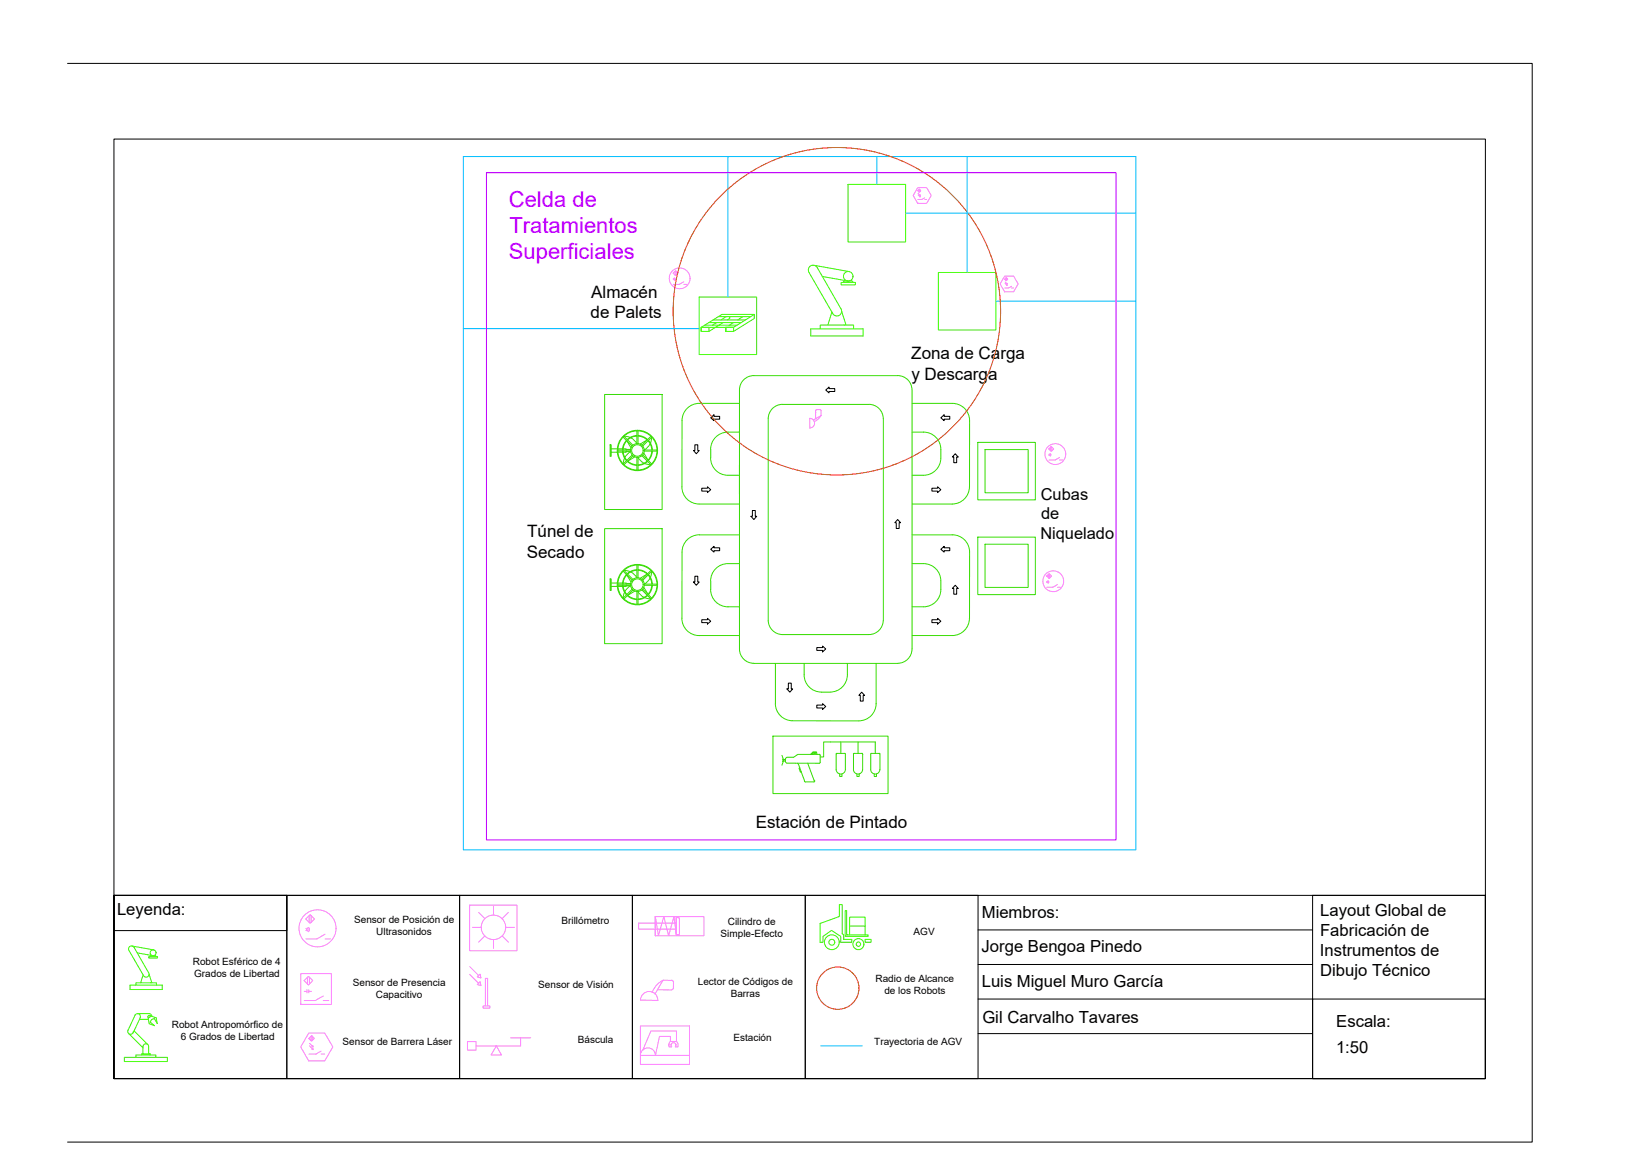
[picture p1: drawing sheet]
<svg xmlns="http://www.w3.org/2000/svg" width="420mm" height="297mm" viewBox="0 0 420 297" stroke-linecap="round" stroke-linejoin="round" font-family="sans-serif">
<!-- layer: Maquina -->
<g fill="none" stroke="#37dd00" stroke-width=".26">
<path d="M192.5 95.9a3.7 3.7 0 0 0-3.6 3.7v66.2a3.7 3.7 0 0 0 3.6 3.6M192.6 95.9h36.7M229.3 95.9a3.7 3.7 0 0 1 3.6 3.7l.1 66.2a3.7 3.7 0 0 1-3.7 3.6M154.4 100.8h14.7v29.3h-14.7zM155.8 113.6h.3v2.9h-.3zM156.1 115.5h1.6M156.1 114.6h1.6M157.8 114.9h3.3M157.8 115.2h3.3M157.8 115.5h1.2M157.8 114.6h1.2M159 115.2l.2 1.1 .8 1.3"/>
<path d="M159.1 115.2l.2 1 .8 1.3M159.2 114.6h.7v.3M159.2 111.7l2.3 2.2M159.5 117l-.3 1.5M159.9 115.2v.3h-.7M159.9 115.4h1.2M159.9 114.8h1.2M160 112.5l-.8 1.3-.2 1.1M160.1 112.6l1.1 1.8M160.1 112.6l-.8 1.3-.2 1M160.2 117.9l1.4 .8 1.1 .2M160.3 117.7l1.3 .8 1.1 .2"/>
<path d="M161.1 115.4l-.7 .5-.8 1M161.5 116.2l-2.3 2.3M161.7 116.4l-2.3 2.3M162.1 116.7l-1.8 1.1M162.7 111.2l-1.1 .2-1.4 .8M162.7 111.4l-1.1 .2-1.3 .8M162.7 110.1v3.2a3.6 3.6 0 0 0-3.3-1.9l2.3 2.3M162.7 116.8v3.3M163 111.4l1 .2 1.3 .8-1.8 1M163 111.2l1 .2 1.4 .8M163 110.1v3.2M164 116.4l2.2 2.3-1.5-.3"/>
<path d="M164.2 116.2l2.3 2.3M164.4 115.7l1.1 1.8M164.5 118.3l-1-.8-.6-.7 .1 3.3M164.6 115.2h3.2M165.3 117.7l-1.3 .8-1 .2M165.4 117.9l-1.4 .8-1 .2M165.5 112.6l.8 1.3 .2 1M165.6 112.5l.8 1.3 .2 1.1M166.1 113.3l-.8 1.1-.7 .5h3.2M166.2 111.4l-2.2 2.3M166.4 111.6l-.3 1.6M166.5 111.7l-2.3 2.2"/>
<path d="M166.5 115.2l-.2 1-.8 1.3M166.6 115.2l-.2 1.1-.8 1.3M181.5 117a4.4 4.4 0 0 0 4.4 4.4h3M181.5 114.8v2.2M188.9 110.4a7.2 7.2 0 0 0-5.8 1 4.4 4.4 0 0 0-1.6 3.4M188.9 103h-10.3a4.4 4.4 0 0 0-4.4 4.4v16.9M199.9 103.3a3.7 3.7 0 0 0-3.7 3.6v51.5a3.7 3.7 0 0 0 3.7 3.7M199.9 103.3h22M221.9 103.3a3.7 3.7 0 0 1 3.7 3.7v51.4a3.7 3.7 0 0 1-3.7 3.7M233 103h10.2a4.4 4.4 0 0 1 4.5 4.4l-.1 16.9a4.4 4.4 0 0 1-4.4 4.4h-10.2M233 110.4a7.2 7.2 0 0 1 5.7 1 4.4 4.4 0 0 1 1.6 3.4M240.3 114.8a6.3 6.3 0 0 1-1 5 4.4 4.4 0 0 1-3.4 1.6h-2.9"/>
<path d="M249.7 113h14.7v14.7h-14.7zM251.6 114.8h11v11.1h-11zM154.4 135h14.7v29.4h-14.7zM174.2 124.3a4.4 4.4 0 0 0 4.4 4.4h10.3M188.9 136.6h-10.3a4.4 4.4 0 0 0-4.4 4.4v16.9M233 136.6h10.2a4.4 4.4 0 0 1 4.5 4.4M249.7 137.2h14.7v14.7h-14.7zM251.6 139h11v11h-11zM155.8 147.9h.3v2.9h-.3zM156.1 149.8h1.6M156.1 148.9h1.6M157.8 149.2h3.3"/>
<path d="M157.8 149.5h3.3M157.8 149.8h1.2M157.8 148.9h1.2M159 149.5l.2 1 .8 1.4M159.1 149.5l.2 1 .8 1.3M159.2 148.9h.7v.3M159.2 145.9l2.3 2.3M159.5 151.3l-.3 1.4M159.9 149.5v.3h-.7M159.9 149.6h1.2M159.9 149h1.2M160 146.7l-.8 1.4-.2 1.1"/>
<path d="M160.1 146.9l1.1 1.8M160.1 146.8l-.8 1.4-.2 1M160.2 152.1l1.4 .8 1.1 .2M161.1 149.6l-.7 .5-.8 1M161.5 150.5l-2.3 2.3M161.7 150.7l-2.3 2.3M162.1 151l-1.8 1 1.3 .8 1.1 .2M162.7 145.5l-1.1 .2-1.4 .8M162.7 145.7l-1.1 .1-1.3 .8M162.7 144.3v3.3a3.6 3.6 0 0 0-3.3-1.9l2.3 2.3M162.7 151.1v3.2M163 145.7l1 .1 1.3 .8-1.8 1.1"/>
<path d="M163 145.5l1 .2 1.4 .8M163 144.3v3.3M164 150.7l2.2 2.3M164.2 150.5l2.3 2.3M164.4 150l1.1 1.8M164.5 152.6l-1-.8-.6-.7 .1 3.2M164.6 149.5h3.2M164.7 152.6l1.5 .3M165.3 152l-1.3 .8-1 .2M165.4 152.1l-1.4 .8-1 .2M165.5 146.8l.8 1.4 .2 1M165.6 146.7l.8 1.4 .2 1.1"/>
<path d="M166.1 147.6l-.8 1.1-.7 .5h3.2M166.2 145.7l-2.2 2.3M166.4 145.9l-.3 1.6M166.5 145.9l-2.3 2.3M166.5 149.5l-.2 1-.8 1.3M166.6 149.5l-.2 1-.8 1.4M174.2 157.9a4.4 4.4 0 0 0 4.4 4.4h10.3M181.5 150.6a4.4 4.4 0 0 0 4.4 4.4h3M181.5 148.4v2.2M188.9 144a7.2 7.2 0 0 0-5.8 1 4.4 4.4 0 0 0-1.6 3.4M233 144a7.2 7.2 0 0 1 5.7 1 4.4 4.4 0 0 1 1.6 3.4 6.3 6.3 0 0 1-1 5 4.4 4.4 0 0 1-3.4 1.6h-2.9M247.7 141l-.1 16.9a4.4 4.4 0 0 1-4.4 4.4h-10.2"/>
<path d="M192.6 169.4h36.7M198 179.7a4.4 4.4 0 0 0 4.4 4.4M198.1 169.4v10.3M199.9 162.1h22M205.4 172.3a4.4 4.4 0 0 0 4.4 4.5M205.4 169.4v3M209.8 176.8h2.2M216.4 169.4a7.1 7.1 0 0 1-1 5.8 4.4 4.4 0 0 1-3.4 1.6M223.8 169.4v10.3a4.4 4.4 0 0 1-4.4 4.4M197.4 188h29.4v14.7h-29.4zM199.7 192.9l.5 1.3-.5 1.2M199.9 193.9l.3 .3-.3 .3"/>
<path d="M199.9 194.2h.3M200.6 194h-.4v.4h.4M202.5 184.1h16.9M203.7 194.9l.3 .4 1.5 4.3 2.4 .1 .2-.2-1.8-4.6M204.3 196.1l-.2 .1 .3 1 .3-.1M207 192.7l.7-.7h.9l.1 .7M208.4 192.2h.1M208.4 192.2h-.7l-.4 .5M208.4 192.2l-.8 .5M209.3 192.7l.2 .2-.2 2h-8.4l-.3-.3v-.9l.3-.3h1.8l1.1-.7h5.5M213.8 192.4l-.2 .2v3.9a1.17 1.17 0 0 0 1.2 1.2 1.17 1.17 0 0 0 1.1-1.2v-3.9l-.2-.2M213.8 192.4h2"/>
<path d="M214.5 197.7v.6h.6v-.6M214.8 189.5v2.9M218.2 192.4l-.2 .2v3.9a1.16 1.16 0 0 0 1.2 1.2 1.16 1.16 0 0 0 1.1-1.2M218.2 192.4h2M218.9 197.7v.6h.6v-.6M219.2 189.5v2.9M220.1 192.4l.2 .2M220.3 192.6v3.9M222.6 192.4l-.2 .2v3.9a1.16 1.16 0 0 0 1.2 1.2 1.16 1.16 0 0 0 1.1-1.2M222.6 192.4h2M223.3 197.7v.6h.6v-.6M223.6 192.4v-2.9h-13.2v3.8h-.9"/>
<path d="M224.6 192.4l.1 .2v3.9"/>
<circle cx="162.8" cy="115.1" r="5.2"/>
<circle cx="162.8" cy="115.1" r="5"/>
<circle cx="162.8" cy="115.1" r="1.77"/>
<circle cx="162.8" cy="115.1" r="1.47"/>
<circle cx="162.8" cy="149.3" r="5.2"/>
<circle cx="162.8" cy="149.3" r="5"/>
<circle cx="162.8" cy="149.3" r="1.77"/>
<circle cx="162.8" cy="149.3" r="1.47"/>
</g>
<!-- layer: Robots -->
<g fill="none" stroke="#3fff00" stroke-width=".26">
<path d="M206.6 69.6a1.22 1.22 0 0 1 .5-1.7 1.22 1.22 0 0 1 1.6 .4l6.1 10.6a1.22 1.22 0 0 1-.4 1.6 1.22 1.22 0 0 1-1.7-.4l-6.1-10.5M207.9 67.8l9 1.6M210 70.6l6.5 1.2M212.5 79.7l-1 3.3M214.6 78.6h.1M215 79.5l1.1 3.5M215.4 72.1h-.6v.6h3.7v-.6h-.6M215.4 72.1h2.5M215.4 72.1l.4-.3h1.9l.2 .3M209.5 83h8.5v1h-8.5zM209.5 84h-2.4v1.8h13.4v-1.8h-2.5"/>
<circle cx="216.7" cy="70.6" r="1.22"/>
</g>
<!-- layer: Texto2 -->
<g fill="none" stroke="#000" stroke-width=".26">
<path d="M210.9 99.6l.8-.7v.4h1.5v.7h-1.5v.4zM177.5 113.6h.7v1.5h.4l-.8 .8-.7-.8h.4zM181.5 106.7l.9-.7v.3h1.4v.8h-1.4v.3zM240.3 106.7l.8-.7v.3h1.5v.8h-1.5v.3zM244 115.9l.7 .8h-.4v1.5h-.7v-1.5h-.4zM179.2 124.7h1.5v-.4l.8 .8-.8 .7v-.4h-1.5zM192.2 130.4h.7v1.5h.4l-.7 .8-.8-.8h.4zM229.3 132.7l.7 .8h-.3v1.5h-.8v-1.5h-.3zM238 124.7h1.5v-.4l.8 .8-.8 .7v-.4h-1.5zM177.5 147.2h.7v1.5h.4l-.8 .8-.7-.8h.4zM179.2 158.3h1.5v-.4l.8 .8-.8 .7v-.4h-1.5zM181.5 140.3l.9-.7v.3h1.4v.8h-1.4v.3z"/>
<path d="M238 158.3h1.5v-.4l.8 .8-.8 .7v-.4h-1.5zM240.3 140.3l.8-.7v.3h1.5v.8h-1.5v.3zM244 149.5l.7 .8h-.4v1.5h-.7v-1.5h-.4zM201.4 174.5h.7v1.5h.4l-.8 .8-.7-.8h.4zM208.6 165.4h1.5v-.4l.8 .8-.8 .7v-.4h-1.5zM220.1 176.8l.7 .8h-.3v1.5h-.8v-1.5h-.3zM208.6 180.1h1.5v-.4l.8 .7-.8 .8v-.4h-1.5z"/>
</g>
<!-- layer: Sensores -->
<g fill="none" stroke="#ff7fff" stroke-width=".26">
<path d="M234.4 48.7l.4-.4 .4 .4-.4 .4zM234.4 47.9h2.3l1.1 2-1.1 2h-2.3l-1.2-2zM234.5 49.8l.4 .4M234.5 49.4l.4 .4M234.7 48.4v.6M234.9 49.9l.1-.1v.2zM234.9 48.4v.6M235 50.1v.2h-.1zM236.2 50.5l-.8 .4h-1M236.2 50.9h.5M171.9 71.1v.3M172.1 71.1v.4"/>
<path d="M172.3 71l.2 .3-.2 .3M172.4 69.3v1M172.6 69.1l.6 .7-.6 .6-.7-.6zM172.7 69.3v1M174.7 71.9l-1.2 .7h-1.5M174.7 72.6h.8M256.6 70.5h2.3l1.2 2-1.2 2h-2.3l-1.2-2zM256.7 72.4l.4 .4M256.7 72l.4 .4M256.9 71v.6M257 70.9l.4 .4-.4 .4-.4-.4zM257.1 72.5l.1-.1v.1z"/>
<path d="M257.1 72.9l.1-.2v.2zM257.1 71v.6M258.4 73.1l-.8 .5h-1M258.4 73.6h.5M206.8 106.8a1.24 1.24 0 0 1 1.2 1.3 1.24 1.24 0 0 1-1.2 1.2zM208.3 104.9v2M208.6 107.4l-.6 .3M209.7 106.1l-1.1 1.2M209.7 104.9l-.2-.3h-.9l-.3 .3M209.7 106.1l-1.9 1.2M209.7 104.9v1.2M267.9 116v.3"/>
<path d="M268.1 116v.4M268.2 115.9l.2 .3-.2 .3M268.4 114.2v.9M268.5 114l.6 .7-.6 .6-.6-.6zM268.6 114.2v.9M270.6 116.8l-1.1 .7h-1.6M270.6 117.5h.8M267.3 147.1l.7-.6 .6 .6-.6 .6zM267.3 148.5v.3M267.5 148.4v.5M267.7 148.3l.2 .3-.2 .4M267.8 146.6v1"/>
<path d="M268.1 146.6v1M270.1 149.3l-1.2 .7h-1.5M270.1 150h.8"/>
<circle cx="173.6" cy="71.1" r="2.66"/>
<circle cx="269.5" cy="116" r="2.66"/>
<circle cx="269" cy="148.5" r="2.66"/>
</g>
<!-- layer: Almacenaje -->
<g fill="none" stroke="#3fff00" stroke-width=".26">
<path d="M216.6 47.1h14.7v14.7h-14.7zM178.6 75.9h14.7v14.7h-14.7zM239.7 69.6h14.7v14.7h-14.7zM179.1 83.6l5.3-3.3h8.3l-5.3 3.3h-2v1h2v-1h-2v1M180 83.1h8.2M181 82.4h8.3M182.1 81.7h8.3M183 82.4l-1.1 .7M183.5 80.9h8.2M184.7 82.4l-3.6 2.2M185.4 80.9l-1.3 .8M186.4 80.9v.4l-.6 .4"/>
<path d="M187.3 82.4l-1 .7M187.4 83.6h-8.3v1h2v-1h-2v1M189.7 80.9l-1.3 .8M192.7 80.3v1l-5.3 3.3"/>
</g>
<!-- layer: TrayectAGV -->
<path d="M118.3 40h171.8v177.1h-171.8zM185.9 40v35.9M223.9 40v7.1M247 40v29.6M231.3 54.4h58.8M254.4 76.9h35.7M118.3 83.9h60.3" fill="none" stroke="#00bfff" stroke-width=".26"/>
<!-- layer: Radio -->
<circle cx="213.7" cy="79.5" r="41.8" fill="none" stroke="#f00" stroke-width=".26"/>
<!-- layer: Celdas -->
<path d="M124.2 44.1h160.9v170.4h-160.9z" fill="none" stroke="#bf00ff" stroke-width=".26"/>
<!-- layer: 0 -->
<path d="M17.3 16.2h374.1v275.5h-374.1" fill="none" stroke="#000" stroke-width=".26"/>
<!-- layer: Title Block -->
<g fill="none" stroke="#000" stroke-width=".26">
<path d="M29.1 35.5h350.3v240h-350.3h350.3v-46.8h-350.3v46.8zM29.1 228.7h44.2v46.8h-44.2zM29.1 228.7h44.2v9h-44.2zM73.3 228.7h44.1v46.8h-44.1zM117.4 228.7h44.1v46.8h-44.1zM161.5 228.7h44.2v46.8h-44.2zM205.7 228.7h44.1v46.8h-44.1zM249.8 237.5h85.5M335.3 228.7h44.1v46.8h-44.1zM249.8 246.3h85.5M249.8 255.2h85.5M335.3 255.2h44.1v20.3h-44.1z"/>
<path d="M249.8 264h85.5"/>
</g>
<g fill="none" stroke="#3fff00" stroke-width=".26">
<path d="M209.5 235.9l4.9-1.8v-3h.7v7.4l.4 .2v1.2h2.1v.8h-2.9v-1.5l-2.3-1.6-2.2 1.6v1.5h-.7zM215.9 232.6h.4v6.2h5.4v.4h-5.8zM217 238.8v-2.3h4v2.3M217 236.5v-2.2h4v2.2M221 239.9h1.5v.8h-1.5zM33.7 241.6l5.6 1M34.2 242a.75 .75 0 0 0-1-.3 .75 .75 0 0 0-.3 1l3.8 6.5a.75 .75 0 0 0 1 .3 .75 .75 0 0 0 .3-1.1l-3.8-6.4M34.7 251h5.3v.6h-5.3zM34.7 251.6h-1.5v1.1h8.2v-1.1h-1.4M35.1 243.4l3.9 .7M35.1 258.9h3a.73 .73 0 0 1 .7 .7M35.8 259.9a.72 .72 0 0 0-.4-.9 .72 .72 0 0 0-.9 .3l-1.8 3.8a.73 .73 0 0 0 .3 1 .73 .73 0 0 0 1-.4"/>
<path d="M35.8 259.9l-1.8 3.9M36.6 249l-.7 2M37.9 248.3h.1M38 244.3h2.2v.4h-2.2zM38.1 248.8l.7 2.2M38.2 259.4l1.7 .6 .3 1.4-.8-1.3-.7 .3-.3 .6 1.1 1-1.4-.5-.3-1.8M38.6 244.1l-.2 .2M38.6 244.1h1l.3 .2M32.9 264l3.6 3.6M34 263.8h.1M34.2 263.3l3.6 3.5M34.7 270h-2.9v1.1h10.9v-1.1h-2.9"/>
<path d="M35.6 260.4h2.3M36.2 269.2h2.2v.3h-2.2zM36.2 269.5h-1.5v.5h5.1v-.5h-1.4M36.5 269.2v-1.9a.73 .73 0 0 1 .7-.7 .73 .73 0 0 1 .8 .7v1.9"/>
<circle cx="38.1" cy="259.6" r=".29"/>
<circle cx="39.1" cy="243.3" r=".75"/>
<circle cx="212.5" cy="240.7" r="1.89"/>
<circle cx="212.5" cy="240.7" r=".75"/>
<circle cx="219.3" cy="241.1" r="1.41"/>
<circle cx="219.3" cy="241.1" r=".56"/>
</g>
<g fill="none" stroke="#ff7fff" stroke-width=".26">
<path d="M78.1 237.2l.2 .2-.2 .3M78.4 237l.3 .4-.3 .4M78.8 236.9l.3 .5-.3 .6M79 233.8v1.8M79.2 233.6l1.1 1.1-1.1 1.1-1.1-1.1zM79.5 233.8v1.8M83 238.6l-2 1.2h-2.9M83 239.8h1.4M120 231.2h12v11.6h-12zM120.7 236.9h2.2M122.3 233l1.5 1.6M123.8 239.1l-1.5 1.5"/>
<path d="M126 231.5v2.2M126 240v2.2M128.3 239.1l1.6 1.5M129.2 236.9h2.2M129.9 233l-1.6 1.6M167.4 234.1h12.4v4.9h-12.4zM167.4 234.1v4.9zM167.4 234.1l.8 4.9 1.3-4.9 1.3 4.9 1.3-4.9 .6 4.6v-4.3h.8v4.3h-.8v-4.3M172.7 235.8h-9.6v1.5h9.6M76.8 248.7h7.8v7.8h-7.8zM77.7 253.2h.7M78.4 252.8v.8"/>
<path d="M78.5 249.6v1.7M78.8 249.4l1.1 1.1-1.1 1.1-1.1-1.1zM78.9 253.2h.7M78.9 252.8v.8M79 249.6v1.7M82.6 254.4l-2.1 1.1h-2.8M82.6 255.5h1.4M120 248.9l2.2 2.2M120 246.9l2.2 2.3M121.9 249.5l.7-.7 .3 1zM122.6 250.8l.3 .9-1-.2zM124 249.9h.5v7h-.5z"/>
<path d="M124 256.9h-.6v.6h1.7v-.6h-.6M167.9 252.8h3.7M168 255.5a2.21 2.21 0 0 0-2.2-2.3 2.21 2.21 0 0 0-2.2 2.2l4.4 .1M169.4 250.4h2.4l.2 .4v1.6M169.4 250.4l-2.1 3.4M169.4 250.4l-1.6 1.1-1.3 1.9M172 252.4l-.5 .4M78.8 263.9h4.2l2 3.5-2 3.6h-4.2l-2-3.6zM78.9 265.2l.7-.7 .7 .7-.7 .7zM79 267.1l.8 .8M79 266.5l.8 .7M79.4 264.7v1.1"/>
<path d="M79.7 267.4l.2-.3 .1 .3zM79.7 268l.2-.2 .1 .3zM79.8 264.7v1.1M82 268.5l-1.3 .7h-1.8M82 269.2h.9M119.4 266h2.2v2.2h-2.2zM130.4 265.1h5.2M133 265.1v2h-6.2l1.3 2.4h-2.7l1.4-2.4h-5.2M170.8 266.9h.1M171.2 266v-1.3h-2.8l-1 4.8a1.92 1.92 0 0 0-1.9-1.9 1.92 1.92 0 0 0-1.9 2v-7.6h12.5v9.9h-12.5v-2.3h12.5M171.2 266h1.6M171.2 266a1.21 1.21 0 0 0-.3 1.4h.7a.62 .62 0 0 1 0-.9 .62 .62 0 0 1 .9 0 .62 .62 0 0 1 0 .9h.6"/>
<path d="M171.4 266.9h.1M172.6 266.9h.1M172.8 266a1.2 1.2 0 0 1 .3 1.4M172.8 266v-2.7h-6.5l-2.1 4.9"/>
<circle cx="81.1" cy="237.1" r="4.7"/>
<circle cx="126" cy="236.8" r="3.1"/>
</g>
<circle cx="214" cy="252.4" r="5.4" fill="none" stroke="#f00" stroke-width=".26"/>
<path d="M209.7 267.1h10.5" fill="none" stroke="#0ff" stroke-width=".26"/>
<g font-size="5.6" fill="#bf00ff">
<text x="130" y="52.7">Celda de</text>
<text x="130.1" y="59.5">Tratamientos</text>
<text x="130" y="66.2">Superficiales</text>
</g>
<g font-size="4.4">
<text x="151" y="76">Almacén</text>
<text x="150.9" y="81.2">de Palets</text>
<text x="232.7" y="91.8">Zona de Carga</text>
<text x="232.8" y="97">y Descarga</text>
<text x="134.6" y="137.2">Túnel de</text>
<text x="134.5" y="142.5">Secado</text>
<text x="193" y="211.6">Estación de Pintado</text>
</g>
<g font-size="4.3">
<text x="29.9" y="233.8">Leyenda:</text>
<text x="337.2" y="234">Layout Global de</text>
<text x="250.8" y="234.5">Miembros:</text>
<text x="337.2" y="239.1">Fabricación de</text>
<text x="250.7" y="243.2">Jorge Bengoa Pinedo</text>
<text x="337.1" y="244.2">Instrumentos de</text>
<text x="337.2" y="249.3">Dibujo Técnico</text>
<text x="250.8" y="252.1">Luis Miguel Muro García</text>
<text x="250.9" y="261.2">Gil Carvalho Tavares</text>
<text x="341.3" y="262.4">Escala:</text>
<text x="341.2" y="269">1:50</text>
</g>
<g font-size="4.2">
<text x="265.8" y="127.6">Cubas</text>
<text x="265.7" y="137.6">Niquelado</text>
<text x="265.9" y="132.6">de</text>
</g>
<g font-size="2.6">
<text x="90.5" y="235.9">Sensor de Posición de</text>
<text x="96.1" y="238.9">Ultrasonidos</text>
<text x="143.4" y="235.9">Brillómetro</text>
<text x="184.1" y="239.4">Simple-Efecto</text>
<text x="185.9" y="236.3">Cilindro de</text>
<text x="233.3" y="238.8">AGV</text>
<text x="49.3" y="246.4">Robot Esférico de 4</text>
<text x="49.6" y="249.5">Grados de Libertad</text>
<text x="90.1" y="251.8">Sensor de Presencia</text>
<text x="178.2" y="251.5">Lector de Códigos de</text>
<text x="223.6" y="250.8">Radio de Alcance</text>
<text x="96" y="254.8">Capacitivo</text>
<text x="137.5" y="252.5">Sensor de Visión</text>
<text x="186.6" y="254.6">Barras</text>
<text x="225.9" y="253.9">de los Robots</text>
<text x="43.9" y="262.5">Robot Antropomórfico de</text>
<text x="46.2" y="265.6">6 Grados de Libertad</text>
<text x="87.5" y="266.9">Sensor de Barrera Láser</text>
<text x="147.6" y="266.5">Báscula</text>
<text x="187.3" y="266">Estación</text>
<text x="223.3" y="266.8">Trayectoria de AGV</text>
</g>
</svg>
